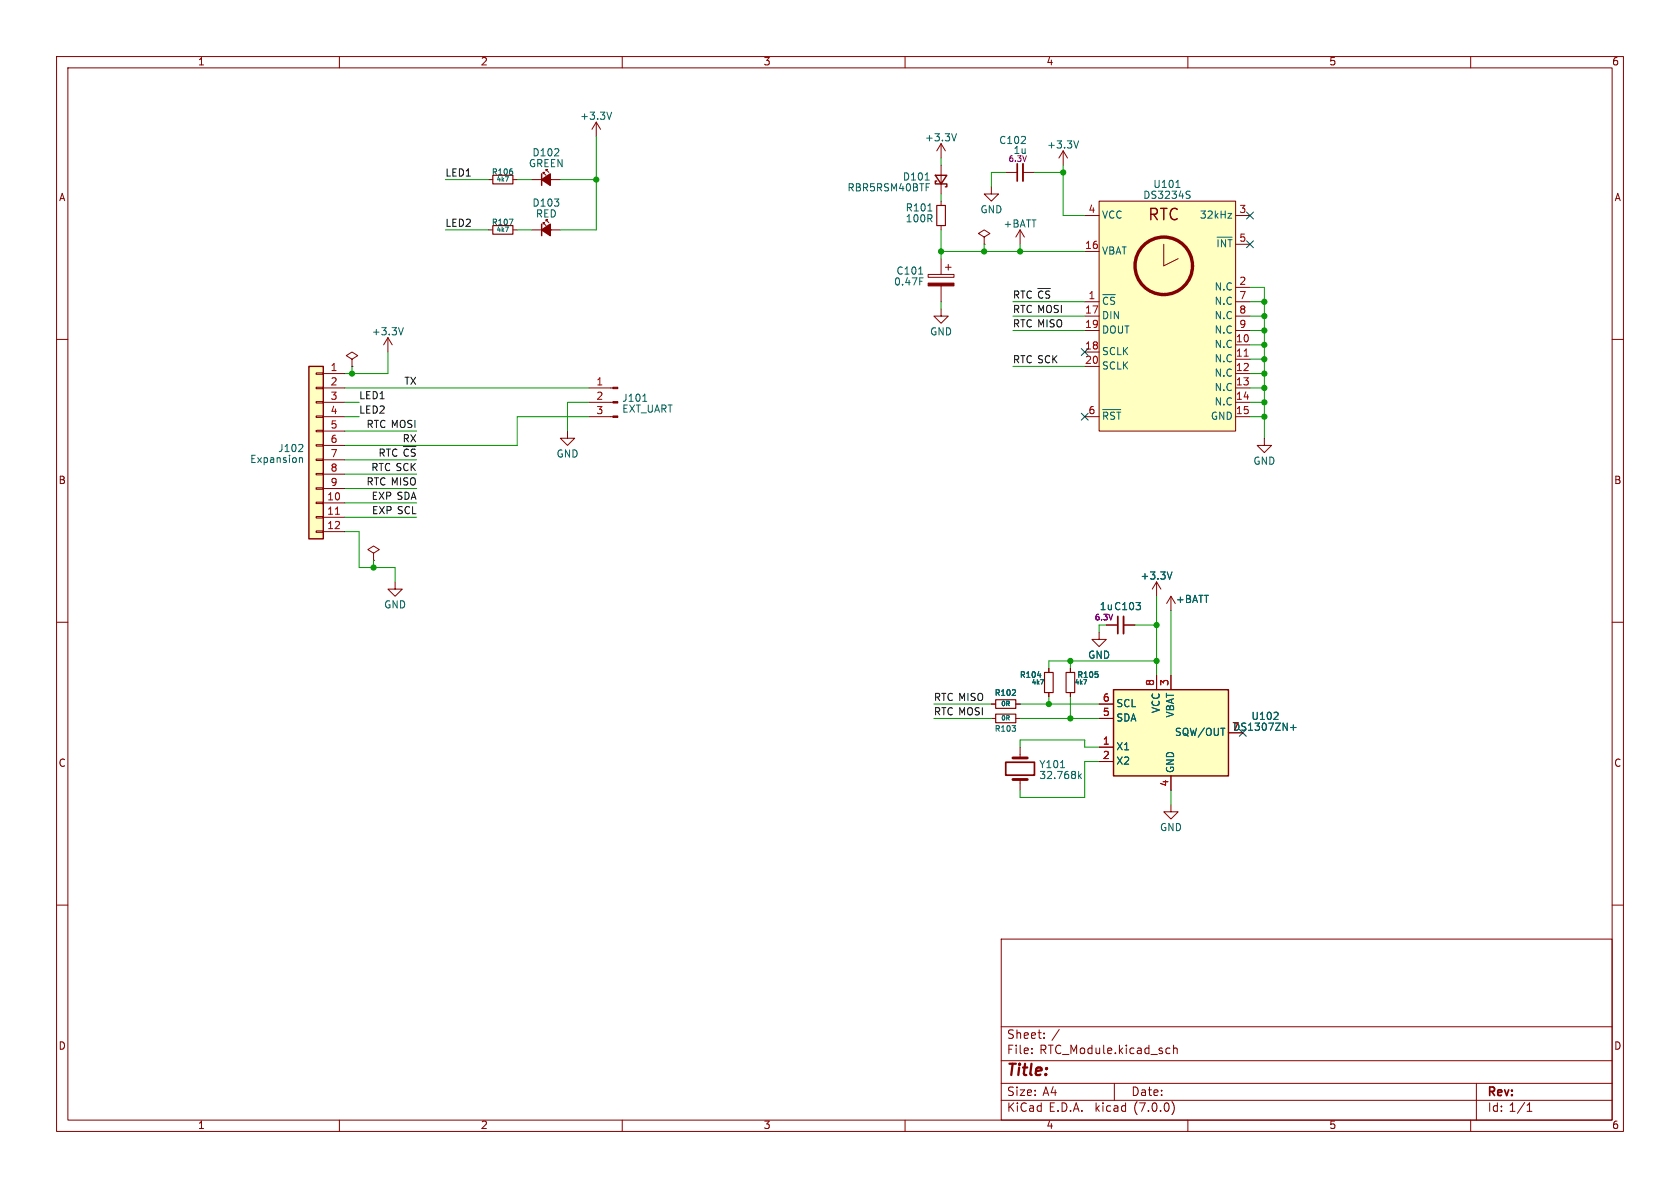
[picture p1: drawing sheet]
<svg xmlns="http://www.w3.org/2000/svg" width="297mm" height="210mm" viewBox="0 0 297 210" stroke-linecap="round" stroke-linejoin="round" font-family="sans-serif">
<g fill="none" stroke="#840000" stroke-width=".18">
<path d="M10 10h277v190h-277zM12 12h273v186h-273zM60 10v2M110 10v2M160 10v2M210 10v2M260 10v2M86.4 31.8h.7M90.7 31.8h.7M94 31.8h5.1M96 39.6v-.2h.3h-.3l.5 .5M96 30.7v-.2h.3h-.3l.5 .5"/>
<path d="M96.5 39.1v-.2h.3h-.3l.5 .5M105.4 21.6l.8 1.3M105.4 21.6v2.5M105.4 21.6l-.8 1.3M166.4 25.4v2.5M166.4 29.2v5.1M166.4 35.6v.7M166.4 39.9v.7M166.4 25.4l-.8 1.3M166.4 25.4l.7 1.3M175.3 33v1.3h1.2l-1.2 1.3-1.3-1.3h1.3M177.8 30.5h2"/>
<path d="M180.8 30.5h2.1M188 26.7l-.8 1.2M188 26.7v2.5M188 26.7l.7 1.2M191.8 38.1h2.5M194.3 35.6h24.1v40.6h-24.1zM218.4 38.1h2.6M10 60h2M68.6 59.7l.7 1.3M68.6 59.7v2.5M68.6 59.7l-.8 1.3M86.4 40.6h.7"/>
<path d="M90.7 40.6h.7M94 40.6h5.1M164.1 48.5h4.6v.5h-4.6zM166.4 54.6v1.3h1.2l-1.2 1.3-1.3-1.3h1.3M166.4 45.7v2.8M166.4 50.5v2.8M167.1 47.2h1M167.6 46.7v1.1M174 41.9l1-.6-1-.7-1 .7 1 .6v1.3M174 43.2h.1M180.3 40.6v2.6M180.3 40.6l-.7 1.3"/>
<path d="M180.3 40.6l.8 1.3M191.8 53.3h2.5M191.8 44.5h2.5M191.8 55.9h2.5M191.8 58.4h2.5M205.7 43.2v3.8l2.6-1.3M218.4 53.3h2.6M218.4 55.9h2.6M218.4 58.4h2.6M218.4 50.8h2.6M218.4 43.2h2.6M285 60h2"/>
<path d="M55.9 78.6h1.2v.3h-1.2zM55.9 76.1h1.2v.2h-1.2zM55.9 73.5h1.2v.3h-1.2zM55.9 71h1.2v.2h-1.2zM55.9 68.5h1.2v.2h-1.2zM55.9 65.9h1.2v.3h-1.2zM57.1 66h3.9M57.1 68.6h3.9M57.1 71.1h3.9M57.1 73.7h3.9M57.1 76.2h3.9M57.1 78.7h3.9"/>
<path d="M62.2 63.5l1-.6-1-.7-1 .7 1 .6v1.3M62.2 64.8h.1M100.3 76.2v1.3h-1.2l1.2 1.2 1.3-1.2h-1.3M104.1 68.6h4.3M104.1 71.1h4.3M104.1 73.7h4.3M191.8 73.7h2.5M191.8 62.2h2.5M191.8 64.8h2.5M218.4 61h2.6M218.4 63.5h2.6M218.4 66h2.6"/>
<path d="M218.4 68.6h2.6M218.4 71.1h2.6M218.4 73.7h2.6M223.5 77.5v1.2h1.3l-1.3 1.3-1.3-1.3h1.3M55.9 93.9h1.2v.2h-1.2zM55.9 91.3h1.2v.3h-1.2zM55.9 88.8h1.2v.2h-1.2zM55.9 86.2h1.2v.3h-1.2zM55.9 83.7h1.2v.2h-1.2zM55.9 81.2h1.2v.2h-1.2zM57.1 88.9h3.9M57.1 91.4h3.9"/>
<path d="M57.1 94h3.9M57.1 81.3h3.9M57.1 83.8h3.9M57.1 86.4h3.9M66 97.8l1.1-.6-1.1-.7-1 .7 1 .6v1.3M66 99.1h.1M10 110h2M69.8 102.9v1.2h-1.2l1.2 1.3 1.3-1.3h-1.3M185.4 118.1v.8M189.2 118.1v.8M194.3 111.8v1.2h1.3l-1.3 1.3-1.3-1.3h1.3M195.6 110.5h2"/>
<path d="M198.6 110.5h2.1M204.5 102.9l-.8 1.2M204.5 102.9v2.5M204.5 119.4v2.5M204.5 102.9l.7 1.2M207 105.4v2.6M207 119.4v2.5M207 105.4l-.8 1.3M207 105.4l.8 1.3M285 110h2M175.3 124.5h.7M175.3 127h.7"/>
<path d="M179.6 124.5h.7M179.6 127h.7M180.3 132.1v1.9M180.3 137.8v1.9M185.4 122.4v.8M189.2 122.4v.8M194.3 124.5h2.5M194.3 127h2.5M194.3 132.1h2.5M194.3 134.6h2.5M207 137.2v2.5M217.2 129.5h2.5"/>
<path d="M10 160h2M207 142.2v1.3h1.3l-1.3 1.3-1.3-1.3h1.3M285 160h2M177 166h108v32h-108zM60 198v2M110 198v2M160 198v2M177 194.5h108M177 191.5h108M177 187.5h108M177 181.5h108M182.4 186.1v.2"/>
<path d="M182.4 185.3v.2M184.6 183.4v.2M184.6 182.6v.2M197 191.5v3M206.4 185.3h.4M206.8 186.2l-.4 .1M207.2 194.7a1.72 1.72 0 0 1 0 2.3M207.5 185.4l.2-.1h.3l.1 1M207.5 184.8v1.5M210 198v2M260 198v2M261 191.5v6.5"/>
<path d="M270 196.5h.8M270 195.4l.4-.4v1.5"/>
</g>
<path d="M179.8 29v3M197.6 109v3M177.8 134.7h5.1v2.3h-5.1z" fill="none" stroke="#840000" stroke-width=".3"/>
<path d="M179.1 137.8h2.5M179.1 134h2.5" fill="none" stroke="#840000" stroke-width=".51"/>
<g fill="none" stroke="#006464" stroke-width=".18">
<path d="M108.1 19.8l-.4 1.3M89.9 31.2l-.4 .8M90 38.7h.7l-.4 1M163.6 31.8h.7M164 37.3h.8M169.1 23.6l-.4 1.3M190.7 24.9l-.4 1.3M207.9 33.1h.7M209.9 34.4l.4 .1 .1 .3-.2 .3h-.3M209.9 33.8l.5 .1M217.1 37.7h.7l-.7 .9h.7M71.3 57.9l-.4 1.3"/>
<path d="M89.9 40.1l-.4 .8M162.4 48.5h.7M162.6 49.1h.6M194.9 52.1h2.3M195.8 52.7l-.2-.2-.3 .1-.2 .5M197.1 52.6l-.5-.1-.3 .4M215.2 41.9h2.6M215.3 42.4v1.2M216.7 42.4v1.2l-.8-1.2v1.2M217.1 42.4h.7M217.4 42.4v1.2M52.7 79.8h.8"/>
<path d="M53.5 78.7v.4M113.6 70.9h.8M194.9 72.4h3.2M195.8 73.3l-.1-.4h-.6v1.2M197.1 72.9h-.5l-.3 .3M197.4 72.9h.7M197.8 72.9v1.2M52.9 80.9v.9M52.9 81l.2-.1 .3 .1 .1 .8M183.4 119.4h.6M207.2 101.1l-.4 1.3M178.9 122.9h.6"/>
<path d="M179.5 122v.4M184 120.1h.5l-.4 .8M187.5 135.7h.7M190.7 136.4v1.2M190.8 137.2l.4 .4M191.2 136.8l-.5 .5M192.1 120.1l-.3 .8M225.2 127.2h.8M225.9 126v.4M228.2 128.6h.9M228.6 128.1v1"/>
</g>
<path d="M87.1 39.9h3.6v1.5h-3.6zM87.1 31h3.6v1.5h-3.6zM165.6 36.3h1.5v3.6h-1.5zM184.7 118.9h1.5v3.5h-1.5zM188.5 118.9h1.5v3.5h-1.5zM176 123.7h3.6v1.5h-3.6zM176 126.2h3.6v1.6h-3.6z" fill="none" stroke="#840000" stroke-width=".2"/>
<path d="M95.8 30.7v2.1M95.8 39.6v2.1M165.4 31h2l-1 1.5zM165.6 32h-.2v.5h2v.5h-.3M54.6 64.8h2.5v30.5h-2.5zM196.8 121.9h20.4v15.3h-20.4z" fill="none" stroke="#840000" stroke-width=".25"/>
<path d="M180.8 29v3M198.6 109v3" fill="none" stroke="#840000" stroke-width=".33"/>
<g fill="#ffffc2" stroke="#ffffc2" stroke-width=".18">
<path d="M194.3 35.6h24.1v40.6h-24.1z"/>
<path d="M196.8 121.9h20.4v15.3h-20.4z"/>
<path d="M54.6 64.8h2.5v30.5h-2.5z"/>
</g>
<circle cx="205.7" cy="47" r="5.1" fill="none" stroke="#840000" stroke-width=".6"/>
<path d="M220 63h.7M59.3 90.9h.7" fill="none" stroke="#a90000" stroke-width=".18"/>
<g fill="#840000" stroke="#840000" stroke-width=".25">
<path d="M95.8 40.6l1.5-1v2.1z"/>
<path d="M95.8 31.8l1.5-1.1v2.1z"/>
</g>
<g fill="#840000" stroke="#840000" stroke-width=".18">
<path d="M108.4 73.5h.8v.3h-.8z"/>
<path d="M108.4 71h.8v.2h-.8z"/>
<path d="M108.4 68.5h.8v.2h-.8z"/>
<path d="M164.1 50h4.6v.5h-4.6z"/>
</g>
<path d="M183.5 51h2.2" fill="none" stroke="#0f0f0f" stroke-width=".18"/>
<g fill="none" stroke="#009600" stroke-width=".18">
<path d="M78.7 31.8h7.7M91.4 31.8h2.6M99.1 31.8h6.3M105.4 24.1v16.5h-6.3M166.4 27.9v1.3M166.4 34.3v1.3M177.8 30.5h-2.5v2.5M182.9 30.5h5.1M188 29.2v8.9h3.8M78.7 40.6h7.7M91.4 40.6h2.6M166.4 44.5h25.4"/>
<path d="M166.4 40.6v5.1M166.4 53.3v1.3M174 43.2v1.3M179.1 55.9h12.7M179.1 58.4h12.7M179.1 53.3h12.7M180.3 43.2v1.3M221 55.9h2.5M221 58.4h2.5M221 50.8h2.5v26.7M221 53.3h2.5M61 68.6h43.1"/>
<path d="M61 71.1h2.5M61 76.2h12.7M61 73.7h2.5M62.2 64.8v1.2M68.6 62.2v3.8h-7.6M104.1 71.1h-3.8v5.1M104.1 73.7h-12.7v5h-30.4M179.1 64.8h12.7M221 66h2.5M221 68.6h2.5M221 71.1h2.5M221 73.7h2.5"/>
<path d="M221 61h2.5M221 63.5h2.5M61 88.9h12.7M61 86.4h12.7M61 91.4h12.7M61 94h2.5v6.3h6.3v2.6M61 81.3h12.7M61 83.8h12.7M66 99.1v1.2M189.2 116.8v1.3M195.6 110.5h-1.3v1.3M200.7 110.5h3.8"/>
<path d="M204.5 116.8h-19.1v1.3M204.5 105.4v14M207 108v11.4M165.1 127h10.2M165.1 124.5h10.2M180.3 132.1v-1.3h11.5v1.3h2.5M180.3 127h14M180.3 124.5h14M185.4 123.2v1.3M189.2 123.2v3.8M194.3 134.6h-2.5v6.4h-11.5v-1.3M207 139.7v2.5"/>
</g>
<path d="M220.4 37.5l1.2 1.2M221.6 37.5l-1.2 1.2M220.4 42.6l1.2 1.2M221.6 42.6l-1.2 1.2M191.2 61.6l1.2 1.2M191.2 73.1l1.2 1.2M192.4 61.6l-1.2 1.2M192.4 73.1l-1.2 1.2M219.1 128.9l1.2 1.2M220.3 128.9l-1.2 1.2" fill="none" stroke="#000084" stroke-width=".18"/>
<g fill="#009600" stroke="#009600" stroke-width=".18">
<circle cx="223.5" cy="68.6" r=".46"/>
<circle cx="223.5" cy="66" r=".46"/>
<circle cx="223.5" cy="71.1" r=".46"/>
<circle cx="223.5" cy="63.5" r=".46"/>
<circle cx="223.5" cy="61" r=".46"/>
<circle cx="223.5" cy="58.4" r=".46"/>
<circle cx="223.5" cy="55.9" r=".46"/>
<circle cx="223.5" cy="53.3" r=".46"/>
<circle cx="223.5" cy="73.7" r=".46"/>
<circle cx="166.4" cy="44.5" r=".46"/>
<circle cx="180.3" cy="44.5" r=".46"/>
<circle cx="188" cy="30.5" r=".46"/>
<circle cx="174" cy="44.5" r=".46"/>
<circle cx="185.4" cy="124.5" r=".46"/>
<circle cx="189.2" cy="127" r=".46"/>
<circle cx="189.2" cy="116.8" r=".46"/>
<circle cx="204.5" cy="110.5" r=".46"/>
<circle cx="204.5" cy="116.8" r=".46"/>
<circle cx="66" cy="100.3" r=".46"/>
<circle cx="62.2" cy="66" r=".46"/>
<circle cx="105.4" cy="31.8" r=".46"/>
</g>
<g font-size="2.8" fill="#840000">
<text x="202.9" y="39.4">RTC</text>
<text x="178" y="190.8">Title:</text>
</g>
<g font-size="2.1" fill="#840000">
<text x="178" y="183.9">Sheet:</text>
<text x="185.9" y="183.9">/</text>
<text x="178" y="186.6">File:</text>
<text x="183.8" y="186.6">RTC_Module.kicad_sch</text>
<text x="178" y="196.8">KiCad</text>
<text x="178" y="194">Size:</text>
<text x="184.3" y="194">A4</text>
<text x="185.4" y="196.8">E.D.A.</text>
<text x="193.7" y="196.8">kicad</text>
<text x="200" y="194">Date:</text>
<text x="200.6" y="196.8">(7.0.0)</text>
<text x="263" y="194.2">Rev:</text>
<text x="263" y="196.8">Id: 1/1</text>
</g>
<g font-size="1.8" fill="#840000">
<text x="35" y="11.8">1</text>
<text x="85" y="11.8">2</text>
<text x="135" y="11.8">3</text>
<text x="185" y="11.8">4</text>
<text x="235" y="11.8">5</text>
<text x="285" y="11.8">6</text>
<text x="10.4" y="35.8">A</text>
<text x="285.4" y="35.8">A</text>
<text x="10.3" y="85.8">B</text>
<text x="285.3" y="85.8">B</text>
<text x="10.3" y="135.8">C</text>
<text x="285.3" y="135.8">C</text>
<text x="10.3" y="185.8">D</text>
<text x="285.3" y="185.8">D</text>
<text x="35" y="199.8">1</text>
<text x="85" y="199.8">2</text>
<text x="135" y="199.8">3</text>
<text x="185" y="199.8">4</text>
<text x="235" y="199.8">5</text>
<text x="285" y="199.8">6</text>
</g>
<g font-size="1.8" fill="#006464">
<text x="102.5" y="21.5">+3.3V</text>
<text x="93.4" y="29.8">GREEN</text>
<text x="94.1" y="27.9">D102</text>
<text x="163.5" y="25.3">+3.3V</text>
<text x="176.6" y="25.7">C102</text>
<text x="185.1" y="26.5">+3.3V</text>
<text x="149.9" y="34.1">RBR5RSM40BTF</text>
<text x="159.6" y="32.2">D101</text>
<text x="202" y="35.4">DS3234S</text>
<text x="203.8" y="33.5">U101</text>
<text x="94.1" y="36.8">D103</text>
<text x="94.7" y="38.7">RED</text>
<text x="160" y="37.7">R101</text>
<text x="160" y="39.6">100R</text>
<text x="173.3" y="38">GND</text>
<text x="177.3" y="40.5">+BATT</text>
<text x="194.8" y="38.9">VCC</text>
<text x="212" y="38.9">32kHz</text>
<text x="194.8" y="45.3">VBAT</text>
<text x="158" y="50.7">0.47F</text>
<text x="158.4" y="48.8">C101</text>
<text x="214.6" y="51.6">N.C</text>
<text x="65.7" y="59.6">+3.3V</text>
<text x="164.4" y="59.6">GND</text>
<text x="194.8" y="54.8">~{CS}</text>
<text x="194.8" y="56.7">DIN</text>
<text x="194.8" y="59.2">DOUT</text>
<text x="214.6" y="54.2">N.C</text>
<text x="214.6" y="56.7">N.C</text>
<text x="214.6" y="59.2">N.C</text>
<text x="194.8" y="63.1">SCLK</text>
<text x="194.8" y="65.6">SCLK</text>
<text x="214.6" y="61.8">N.C</text>
<text x="214.6" y="64.3">N.C</text>
<text x="109.9" y="71.3">J101</text>
<text x="214.6" y="66.9">N.C</text>
<text x="214.6" y="69.4">N.C</text>
<text x="214.6" y="71.9">N.C</text>
<text x="109.9" y="73.2">EXT_UART</text>
<text x="194.8" y="75.1">~{RST}</text>
<text x="213.9" y="74.5">GND</text>
<text x="44.2" y="82.1">Expansion</text>
<text x="49.1" y="80.2">J102</text>
<text x="98.3" y="81.2">GND</text>
<text x="221.5" y="82.4">GND</text>
<text x="67.9" y="107.8">GND</text>
<text x="201.6" y="102.7">+3.3V</text>
<text x="207.8" y="106.9">+BATT</text>
<text x="194.4" y="108.1">1u C103</text>
<text x="192.3" y="116.7">GND</text>
<text x="197.4" y="125.3">SCL</text>
<text x="197.4" y="127.8">SDA</text>
<text x="205.3" y="126.2" transform="rotate(-90 205.3 126.2)">VCC</text>
<text x="207.6" y="130.4">SQW/OUT</text>
<text x="207.8" y="127" transform="rotate(-90 207.8 127)">VBAT</text>
<text x="217.9" y="129.5">DS1307ZN+</text>
<text x="221.2" y="127.5">U102</text>
<text x="183.7" y="136.1">Y101</text>
<text x="183.7" y="138">32.768k</text>
<text x="197.4" y="132.9">X1</text>
<text x="197.4" y="135.4">X2</text>
<text x="207.8" y="136.7" transform="rotate(-90 207.8 136.7)">GND</text>
<text x="205" y="147.2">GND</text>
</g>
<text font-size="1.8" fill="#840084" x="179.1" y="27.5">1u</text>
<g font-size="1.8" fill="#0f0f0f">
<text x="78.7" y="31.4">LED1</text>
<text x="78.7" y="40.3">LED2</text>
<text x="179.1" y="53">RTC ~{CS}</text>
<text x="179.1" y="55.5">RTC MOSI</text>
<text x="179.1" y="58.1">RTC MISO</text>
<text x="179.1" y="64.4">RTC SCK</text>
<text x="63.5" y="70.8">LED1</text>
<text x="71.4" y="68.2">TX</text>
<text x="63.5" y="73.3">LED2</text>
<text x="64.7" y="75.9">RTC MOSI</text>
<text x="65.5" y="83.5">RTC SCK</text>
<text x="66.8" y="80.9">RTC ~{CS}</text>
<text x="71.1" y="78.4">RX</text>
<text x="64.7" y="86">RTC MISO</text>
<text x="65.6" y="88.6">EXP SDA</text>
<text x="65.6" y="91.1">EXP SCL</text>
<text x="165.1" y="124.1">RTC MISO</text>
<text x="165.1" y="126.7">RTC MOSI</text>
</g>
<g font-size="1.8" fill="#a90000">
<text x="192.4" y="37.8">4</text>
<text x="219" y="37.8">3</text>
<text x="191.8" y="44.2">16</text>
<text x="219" y="42.9">5</text>
<text x="192.4" y="53.1">1</text>
<text x="219" y="50.5">2</text>
<text x="219" y="53.1">7</text>
<text x="191.8" y="55.6">17</text>
<text x="191.8" y="58.2">19</text>
<text x="219" y="55.6">8</text>
<text x="219" y="58.2">9</text>
<text x="58.4" y="65.8">1</text>
<text x="191.8" y="62">18</text>
<text x="191.8" y="64.5">20</text>
<text x="218.4" y="60.7">10</text>
<text x="218.4" y="63.2">11</text>
<text x="218.4" y="65.8">12</text>
<text x="58.4" y="68.3">2</text>
<text x="58.4" y="70.9">3</text>
<text x="105.4" y="68.3">1</text>
<text x="105.4" y="70.9">2</text>
<text x="218.4" y="68.3">13</text>
<text x="218.4" y="70.9">14</text>
<text x="58.4" y="73.4">4</text>
<text x="58.4" y="75.9">5</text>
<text x="105.4" y="73.4">3</text>
<text x="192.4" y="73.4">6</text>
<text x="218.4" y="73.4">15</text>
<text x="58.4" y="78.5">6</text>
<text x="58.4" y="81">7</text>
<text x="58.4" y="83.6">8</text>
<text x="57.8" y="88.6">10</text>
<text x="58.4" y="86.1">9</text>
<text x="57.8" y="91.2">11</text>
<text x="57.8" y="93.7">12</text>
<text x="194.9" y="124.2">6</text>
<text x="204.2" y="121.3" transform="rotate(-90 204.2 121.3)">8</text>
<text x="206.8" y="121.3" transform="rotate(-90 206.8 121.3)">3</text>
<text x="194.9" y="131.8">1</text>
<text x="194.9" y="126.7">5</text>
<text x="217.8" y="129.3">7</text>
<text x="194.9" y="134.4">2</text>
<text x="206.8" y="139.1" transform="rotate(-90 206.8 139.1)">4</text>
</g>
<g font-size="1.4" fill="#840084">
<text x="178.2" y="28.9">6.3V</text>
<text x="193.5" y="109.9">6.3V</text>
</g>
<g font-size="1.4" fill="#006464">
<text x="86.9" y="31.2">R106</text>
<text x="86.9" y="40.1">R107</text>
<text x="175.8" y="123.2">R102</text>
<text x="180.2" y="120.1">R104</text>
<text x="190.4" y="120.1">R105</text>
<text x="175.8" y="129.6">R103</text>
</g>
<g font-size="1.1" fill="#006464">
<text x="87.7" y="32.3">4k7</text>
<text x="87.7" y="41.2">4k7</text>
<text x="176.9" y="125.1">0R</text>
<text x="182.3" y="121.2">4k7</text>
<text x="189.9" y="121.2">4k7</text>
<text x="176.9" y="127.6">0R</text>
</g>
</svg>
